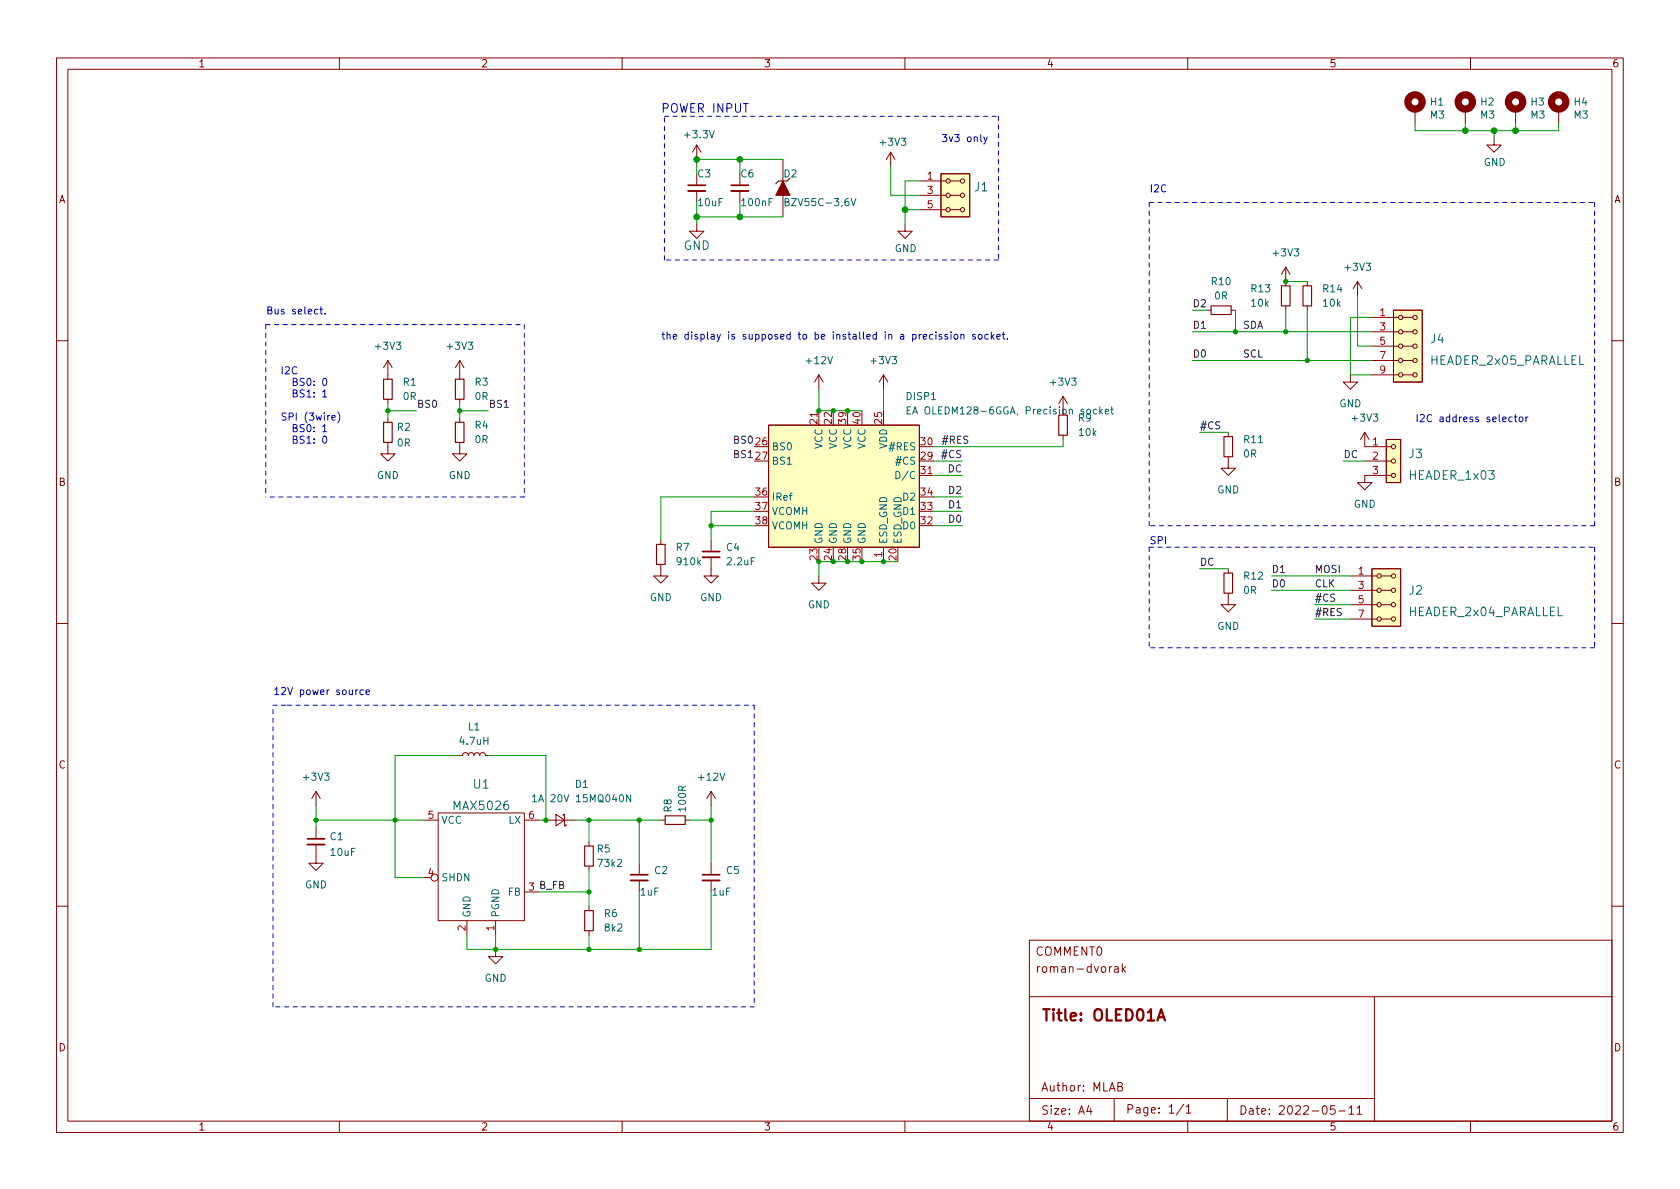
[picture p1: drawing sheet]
<svg xmlns="http://www.w3.org/2000/svg" width="297mm" height="210mm" viewBox="0 0 297 210" stroke-linecap="round" stroke-linejoin="round" font-family="sans-serif">
<g fill="none" stroke="#840000" stroke-width=".18">
<path d="M10 10.2h277v190.1h-277zM12 12.2h273v186.1h-273zM60 10.2v2M110 10.2v2M160 10.2v2M210 10.2v2M250.2 19.3v2.5M259.1 19.3v2.5M260 10.2v2M268 19.3v2.5M275.6 19.3v2.5M123.2 39.6v1.3h1.3l-1.3 1.3-1.3-1.3h1.3"/>
<path d="M123.2 25.6l-.8 1.3M123.2 25.6v2.6M123.2 30.7v2.1M123.2 33.8v2M123.2 25.6l.8 1.3M130.8 30.7v2.1M130.8 33.8v2M138.4 28.2v3.8M138.4 34.5v3.8M157.5 26.9l-.8 1.3M157.5 26.9v2.6M157.5 26.9l.7 1.3"/>
<path d="M160 39.6v1.3h1.3l-1.3 1.3-1.3-1.3h1.3M162.6 37.1h4.7M162.6 34.5h4.7M162.6 32h4.7M166.4 30.7h5v7.6h-5zM168 37.1h1.8M168 34.5h1.8M168 32h1.8M264.2 24.4v1.2h1.2l-1.2 1.3-1.3-1.3h1.3M213.4 54.9h.7M217.7 54.9h.7M227.3 47.2v3.3"/>
<path d="M227.3 54.1v.8M227.3 47.2l-.7 1.3M227.3 47.2l.8 1.3M231.1 49.8v.7M231.1 54.1v.8M240 49.8l-.7 1.2M240 49.8v2.5M240 49.8l.8 1.2M242.6 58.7h4.7M242.6 56.1h4.7M246.4 54.9h5.1v12.7h-5.1zM248 58.7h1.8"/>
<path d="M248 56.1h1.8M10 60.2h2M68.6 78.2v2.1h1.2l-1.2 1.2-1.3-1.2h1.3M68.6 63.7v3.4M68.6 70.6v.8M68.6 73.9v.8M68.6 63.7l-.8 1.3M68.6 63.7l.7 1.3M81.3 78.2v2.1h1.2l-1.2 1.2-1.3-1.2h1.3M81.3 63.7v3.4M81.3 70.6v.8M81.3 73.9v.8"/>
<path d="M81.3 63.7l-.8 1.3M81.3 63.7l.7 1.3M135.9 75.2h26.7v21.6h-26.7zM144.8 66.3l-.8 1.3M144.8 66.3v2.5M144.8 72.6v2.6M144.8 66.3l.7 1.3M156.2 66.3l-.8 1.3M156.2 66.3v2.5M156.2 66.3l.8 1.3M188 70.1v2.5M188 77v.7"/>
<path d="M188 70.1l-.8 1.3M188 70.1l.7 1.3M217.2 76.4v.8M238.8 66.3v1.3h1.2l-1.2 1.2-1.3-1.2h1.3M241.3 76.4v2.6h4.7M241.3 76.4l-.8 1.3M241.3 76.4l.8 1.3M242.6 66.3h4.7M242.6 63.7h4.7M242.6 61.2h4.7M245.1 77.7h2.5v7.6h-2.5zM248 66.3h1.8"/>
<path d="M248 63.7h1.8M248 61.2h1.8M285 60.2h2M116.8 99.8v2h1.3l-1.3 1.3-1.2-1.3h1.2M116.8 95.5v.8M125.7 98.5v3.3h1.3l-1.3 1.3-1.2-1.3h1.2M125.7 95.5v2M156.2 96.8v2.5M162.6 84.1h2.5M217.2 80.8v2h1.2l-1.2 1.3-1.3-1.3h1.3M241.3 81.5h4.7M246 84.1h-4.7v1.2h1.3l-1.3 1.3-1.3-1.3h1.3"/>
<path d="M10 110.2h2M144.8 101.8v1.3h1.2l-1.2 1.3-1.3-1.3h1.3M217.2 104.9v2h1.2l-1.2 1.3-1.3-1.3h1.3M217.2 100.6v.7M238.8 109.5h4.7M238.8 106.9h4.7M238.8 104.4h4.7M238.8 101.8h4.7M242.6 100.6h5v10.1h-5zM244.2 109.5h1.8M244.2 106.9h1.8M244.2 104.4h1.8"/>
<path d="M244.2 101.8h1.8M285 110.2h2M55.9 139.9l-.8 1.3M55.9 139.9v2.6M55.9 139.9l.7 1.3M81.3 133.6h.5l.1-.4 .4-.1 .4 .1 .1 .4 .1-.3 .3-.2 .4 .1 .2 .4 .2-.4 .5-.1 .2 .2 .1 .3 .2-.4 .3-.1 .4 .1 .2 .4h.5M125.7 139.9v2.6M125.7 139.9l-.7 1.3M125.7 139.9l.8 1.3M55.9 149.3v3.3h1.2l-1.2 1.3-1.3-1.3h1.3M55.9 146.3v2M74.9 145h2.6"/>
<path d="M74.9 155.2h1.3M77.5 143.8h15.2v19h-15.2zM92.7 145h2.5M92.7 157.7h2.5M96.5 145h5.1M98.3 144l1.5 1-1.5 1zM99.6 144.3v-.3h.2v2h.3v-.2M104.1 148.8v.8M104.1 153.2v.7M113 152.6v2.1M113 155.7v2M116.8 145h.8"/>
<path d="M121.2 145h.7M125.7 152.6v2.1M125.7 155.7v2M10 160.2h2M82.5 162.8v2.5M87.6 167.9v1.3h1.3l-1.3 1.2-1.2-1.2h1.2M87.6 162.8v2.5M104.1 160.3v.7M104.1 164.6v.7M182 166.3h103v32h-103zM182 176.3h103M197.1 171h.5l.1 .9"/>
<path d="M197.7 171.3l-.5 .1a.29 .29 0 0 0-.2 .2 .29 .29 0 0 0 .2 .3h.5M198.4 170.4v1.5M198.6 171.4l.4 .5M199 170.9l-.6 .6M243 176.3v22M285 160.2h2M60 198.3v2M110 198.3v2M160 198.3v2M182 194.3h61M192.5 195.5l-.4 1h1M192.9 196v1"/>
<path d="M197 194.3v4M197.6 192.1h.7l.1-.2-.1-.4-.7-.1v1.5h.6l.3-.3a.39 .39 0 0 0-.4-.5M209.3 195.3l-1.3 1.9M209.7 195.8l.4-.5v1.5M209.7 196.8h.9M210 198.3v2M217 194.3v4M236 195.5h-.7l-.1 .7 .2-.1 .5 .1 .2 .2-.1 .5-.2 .1-.6-.1M236.7 196.5h1.2M238.5 196l.4-.5v1.5M238.5 197h.9M239.9 196l.5-.5v1.5"/>
<path d="M239.9 197h.9M260 198.3v2M261 198.3h.1"/>
<circle cx="167.6" cy="34.5" r=".38"/>
<circle cx="167.6" cy="37.1" r=".38"/>
<circle cx="167.6" cy="32" r=".38"/>
<circle cx="170.2" cy="32" r=".38"/>
<circle cx="170.2" cy="34.5" r=".38"/>
<circle cx="170.2" cy="37.1" r=".38"/>
<circle cx="247.7" cy="58.7" r=".38"/>
<circle cx="247.7" cy="56.1" r=".38"/>
<circle cx="250.2" cy="58.7" r=".38"/>
<circle cx="250.2" cy="56.1" r=".38"/>
<circle cx="246.4" cy="79" r=".38"/>
<circle cx="247.7" cy="63.7" r=".38"/>
<circle cx="247.7" cy="61.2" r=".38"/>
<circle cx="247.7" cy="66.3" r=".38"/>
<circle cx="250.2" cy="63.7" r=".38"/>
<circle cx="250.2" cy="61.2" r=".38"/>
<circle cx="250.2" cy="66.3" r=".38"/>
<circle cx="246.4" cy="84.1" r=".38"/>
<circle cx="246.4" cy="81.5" r=".38"/>
<circle cx="243.8" cy="109.5" r=".38"/>
<circle cx="243.8" cy="104.4" r=".38"/>
<circle cx="243.8" cy="106.9" r=".38"/>
<circle cx="243.8" cy="101.8" r=".38"/>
<circle cx="246.4" cy="106.9" r=".38"/>
<circle cx="246.4" cy="104.4" r=".38"/>
<circle cx="246.4" cy="109.5" r=".38"/>
<circle cx="246.4" cy="101.8" r=".38"/>
<circle cx="76.8" cy="155.2" r=".63"/>
</g>
<path d="M204.8 179.9h1M204.6 180.5l.7-2 .7 2" fill="none" stroke="#840000" stroke-width=".4"/>
<g fill="none" stroke="#840000" stroke-width=".2">
<path d="M139.7 31.5l-.5 .5h-1.5l-.5 .5M214.1 54.1h3.6v1.5h-3.6zM226.6 50.5h1.5v3.6h-1.5zM230.4 50.5h1.5v3.6h-1.5zM67.8 67.1h1.5v3.5h-1.5zM67.8 74.7h1.5v3.5h-1.5zM80.5 67.1h1.5v3.5h-1.5zM80.5 74.7h1.5v3.5h-1.5zM187.2 73.4h1.5v3.6h-1.5zM216.4 77.2h1.5v3.6h-1.5zM116.1 96.3h1.5v3.5h-1.5zM216.4 101.3h1.5v3.6h-1.5z"/>
<path d="M103.4 149.6h1.5v3.6h-1.5zM117.6 144.3h3.6v1.5h-3.6zM103.4 161h1.5v3.6h-1.5z"/>
</g>
<g fill="#ffffc2" stroke="#ffffc2" stroke-width=".18">
<path d="M245.1 77.7h2.5v7.6h-2.5z"/>
<path d="M166.4 30.7h5v7.6h-5z"/>
<path d="M242.6 100.6h5v10.1h-5z"/>
<path d="M135.9 75.2h26.7v21.6h-26.7z"/>
<path d="M246.4 54.9h5.1v12.7h-5.1z"/>
</g>
<path d="M138.4 32l1.3 2.5h-2.5z" fill="#840000" stroke="#840000" stroke-width=".18"/>
<g fill="none" stroke="#006464" stroke-width=".18">
<path d="M138.8 35.7h.6l.1-.2-.1-.3-.6-.1v1.3h.5l.2-.1v-.3l-.3-.3M150.5 35.1l.4 1.3 .4-1.3M160.4 72.5h.4M161 71.9h-.6v1.3h.6M161.4 73.2l.4-1.3 .4 1.3M161.5 72.8h.6M194.4 71.9v1.3M194.6 72.7l.3 .5M194.9 72.4l-.5 .4M195.4 72.8l.6-.1v-.3h-.4l-.2 .1 .1 .7h.5M196.4 72.4h.5M196.6 71.9v1.1l.3 .2"/>
<path d="M158.4 83.4a.64 .64 0 0 1 .7 .6 .64 .64 0 0 1-.7 .6zM94.2 140.9l.3-.4v1.3M94.2 141.8h.7M111.5 140.5v1.3l-.7-1.3v1.3"/>
</g>
<path d="M121.7 33.8h3M129.3 33.8h3M124.2 98.5h3.1M54.4 149.3h3M111.5 155.7h3.1M124.2 155.7h3.1" fill="none" stroke="#840000" stroke-width=".33"/>
<path d="M121.7 32.8h3M129.3 32.8h3M124.2 97.5h3.1M54.4 148.3h3M111.5 154.7h3.1M124.2 154.7h3.1" fill="none" stroke="#840000" stroke-width=".3"/>
<g fill="none" stroke="#840000" stroke-width="1.3">
<circle cx="250.2" cy="18" r="1.27"/>
<circle cx="259.1" cy="18" r="1.27"/>
<circle cx="268" cy="18" r="1.27"/>
<circle cx="275.6" cy="18" r="1.27"/>
</g>
<g fill="none" stroke="#0000c2" stroke-width=".18">
<path d="M173.4 23.8v1.1l.2 .1M173.9 24.2l.3 .8M174.6 24.2l-.5 1.2-.2 .1M56.2 54.7h-.4l-.2 .2 .1 .6h.5M56.6 54.7h.4M56.7 54.3v1l.3 .2M57.5 55.4v.1M165.5 58.7v.1M165.5 59.1v.9M166.5 59.2l-.3-.1-.2 .2 .1 .2 .4 .1v.3h-.5M167.5 59.2l-.3-.1-.1 .2v.2l.4 .1v.3h-.4M168.1 58.7v.1"/>
<path d="M168.1 59.1v.9M168.8 59.2l.3-.1 .2 .3v.3l-.2 .3-.3-.1-.1-.2zM169.9 59.2l.2-.1 .3 .1v.8M169.9 59.1v.9M172.4 59.2l-.3-.1-.2 .2 .1 .2 .4 .1v.3h-.5M173.1 59.2l.3-.1 .2 .3v.3l-.2 .3-.3-.1-.1-.2zM174.7 59.2l-.3-.1-.3 .3 .1 .5h.5M175.3 58.7v1.3M175.4 59.5l.4 .5M175.8 59.1l-.5 .5M176.2 59.5l.6-.1v-.2l-.4-.1-.2 .2 .1 .6h.5M177.2 59.1h.5"/>
<path d="M177.4 58.7v1.1l.3 .2M178.1 59.9v.1M57 69.3l.4-.4v1.3M57 75.4l.4-.3v1.2M57 70.2h.8M57 76.3h.8M57.2 67l.1-.1a.68 .68 0 0 1 .5 .6 .68 .68 0 0 1-.5 .7l-.1-.2-.2-.3zM57.2 77.2l.1-.1a.68 .68 0 0 1 .5 .7 .68 .68 0 0 1-.5 .6l-.1-.1-.2-.4zM58.7 73.9l.6-.1-.1-.3h-.3l-.2 .1v.6h.5M59.7 72.8a1.46 1.46 0 0 1 0 2M267.4 73.8l-.4-.1-.2 .3 .1 .5h.5M267.7 73.7h.5"/>
<path d="M267.9 73.3v1.1l.3 .2M268.7 73.9l.1-.2 .4 .2 .1 .4-.2 .2-.3 .1-.1-.1zM269.8 73.7v.9M270.2 73.7l-.4 .3M63.3 122l-.4 .2M64.2 122.1l-.3-.1-.3 .2 .2 .6h.4M64.7 122.4l.6-.1v-.2l-.4-.1-.2 .2 .1 .6h.5"/>
</g>
<g fill="none" stroke="#0000c2" stroke-width=".18" stroke-dasharray=".8 .8">
<path d="M117.5 20.6h59M176.5 20.6v25.4M203.2 35.8v57.2M203.2 35.8h78.7M281.9 35.8v57.2M47 57.4v30.5M47 57.4h45.7M92.7 57.4v30.5M117.5 46v-25.4M176.5 46h-59M92.7 87.9h-45.7M203.2 96.8v17.7"/>
<path d="M203.2 96.8h78.7M281.9 96.8v17.7M281.9 93h-78.7M281.9 114.5h-78.7M48.3 124.7h2.5M50.8 124.7h82.5M133.3 124.7v53.3M48.3 178v-53.3M133.3 178h-85"/>
</g>
<g fill="none" stroke="#009600" stroke-width=".18">
<path d="M123.2 38.3h15.2M123.2 35.8v3.8M130.8 28.2v2.5M130.8 35.8v2.5M138.4 28.2h-15.2v2.5M157.5 29.5v5h5.1M160 37.1h2.6M162.6 32h-2.6v7.6M250.2 21.8v1.3h25.4v-1.3M259.1 21.8v1.3M264.2 23.1v1.3M268 21.8v1.3"/>
<path d="M210.8 58.7h31.8M218.4 54.9v3.8M227.3 49.8h3.8M227.3 54.9v3.8M231.1 54.9v8.8M240 52.3v8.9h2.6M242.6 56.1h-3.8v10.2h3.8M68.6 72.6h5.1M68.6 71.4v2.5M81.3 72.6h5.1M81.3 71.4v2.5M144.8 68.8v3.8h7.6"/>
<path d="M156.2 68.8v3.8M188 77.7v1.3h-22.9M210.8 63.7h31.8M212.1 76.4h5.1M125.7 93h7.6M133.3 90.4h-7.6v5.1M133.3 87.9h-16.5v7.6M158.7 99.3h-13.9v2.5M165.1 93h5.1M165.1 84.1h5.1M165.1 87.9h5.1M165.1 90.4h5.1"/>
<path d="M165.1 81.5h5.1M237.5 81.5h3.8M212.1 100.6h5.1M224.8 104.4h14M224.8 101.8h14M232.4 109.5h6.4M232.4 106.9h6.4M81.3 133.6h-11.5v21.6h5.1M86.4 133.6h10.1v11.4h-1.3M55.9 145h19M55.9 142.5v3.8M95.2 157.7h8.9"/>
<path d="M101.6 145h15.2M104.1 145v3.8M104.1 153.9v6.4M113 145v7.6M113 157.7v10.2M121.9 145h3.8M125.7 142.5v10.1M125.7 157.7v10.2h-43.2v-2.6M87.6 165.3v2.6M104.1 165.3v2.6"/>
</g>
<g fill="#009600" stroke="#009600" stroke-width=".18">
<circle cx="87.6" cy="167.9" r=".38"/>
<circle cx="96.5" cy="145" r=".38"/>
<circle cx="149.9" cy="99.3" r=".38"/>
<circle cx="144.8" cy="99.3" r=".38"/>
<circle cx="147.3" cy="99.3" r=".38"/>
<circle cx="125.7" cy="93" r=".38"/>
<circle cx="149.9" cy="72.6" r=".38"/>
<circle cx="156.2" cy="99.3" r=".38"/>
<circle cx="152.4" cy="99.3" r=".38"/>
<circle cx="130.8" cy="38.3" r=".51"/>
<circle cx="123.2" cy="38.3" r=".51"/>
<circle cx="123.2" cy="28.2" r=".51"/>
<circle cx="55.9" cy="145" r=".38"/>
<circle cx="68.6" cy="72.6" r=".38"/>
<circle cx="69.9" cy="145" r=".38"/>
<circle cx="81.3" cy="72.6" r=".38"/>
<circle cx="113" cy="145" r=".38"/>
<circle cx="104.1" cy="145" r=".38"/>
<circle cx="113" cy="167.9" r=".38"/>
<circle cx="104.1" cy="157.7" r=".38"/>
<circle cx="125.7" cy="145" r=".38"/>
<circle cx="104.1" cy="167.9" r=".38"/>
<circle cx="160" cy="37.1" r=".51"/>
<circle cx="130.8" cy="28.2" r=".51"/>
<circle cx="144.8" cy="72.6" r=".38"/>
<circle cx="147.3" cy="72.6" r=".38"/>
<circle cx="227.3" cy="49.8" r=".38"/>
<circle cx="231.1" cy="63.7" r=".38"/>
<circle cx="264.2" cy="23.1" r=".51"/>
<circle cx="259.1" cy="23.1" r=".51"/>
<circle cx="268" cy="23.1" r=".51"/>
<circle cx="227.3" cy="58.7" r=".38"/>
<circle cx="218.4" cy="58.7" r=".38"/>
</g>
<text font-size="2.8" fill="#840000" x="184" y="180.6">Title: OLED01A</text>
<text font-size="2.1" fill="#0000c2" x="116.8" y="19.9">POWER INPUT</text>
<g font-size="2.1" fill="#006464">
<text x="172.3" y="33.8">J1</text>
<text x="120.8" y="44.2">GND</text>
<text x="252.8" y="64.5">HEADER_2x05_PARALLEL</text>
<text x="253" y="60.7">J4</text>
<text x="249.1" y="81">J3</text>
<text x="249.3" y="84.8">HEADER_1x03</text>
<text x="249.1" y="105.2">J2</text>
<text x="249" y="109">HEADER_2x04_PARALLEL</text>
<text x="80.4" y="143.3">MAX5026</text>
<text x="83.7" y="139.4">U1</text>
</g>
<g font-size="2.1" fill="#840000">
<text x="183" y="169">COMMENT0</text>
<text x="183" y="172">roman-dvorak</text>
<text x="184" y="193">Author: MLAB</text>
<text x="184" y="197.1">Size: A4</text>
<text x="199" y="196.9">Page: 1/1</text>
<text x="219" y="197.1">Date: 2022-05-11</text>
</g>
<g font-size="1.8" fill="#840000">
<text x="35" y="11.9">1</text>
<text x="85" y="11.9">2</text>
<text x="135" y="11.9">3</text>
<text x="185" y="11.9">4</text>
<text x="235" y="11.9">5</text>
<text x="285" y="11.9">6</text>
<text x="10.3" y="35.9">A</text>
<text x="285.3" y="35.9">A</text>
<text x="162.1" y="73.3">EA OLEDM128-6GGA, Precision socket</text>
<text x="10.3" y="85.9">B</text>
<text x="285.3" y="85.9">B</text>
<text x="10.3" y="135.9">C</text>
<text x="285.3" y="135.9">C</text>
<text x="10.3" y="185.9">D</text>
<text x="285.3" y="185.9">D</text>
<text x="35" y="199.9">1</text>
<text x="85" y="199.9">2</text>
<text x="135" y="199.9">3</text>
<text x="185" y="199.9">4</text>
<text x="235" y="199.9">5</text>
<text x="285" y="199.9">6</text>
</g>
<g font-size="1.8" fill="#006464">
<text x="252.9" y="21">M3</text>
<text x="252.9" y="18.7">H1</text>
<text x="261.8" y="21">M3</text>
<text x="261.8" y="18.7">H2</text>
<text x="270.7" y="21">M3</text>
<text x="270.7" y="18.7">H3</text>
<text x="278.3" y="21">M3</text>
<text x="278.3" y="18.7">H4</text>
<text x="121.2" y="24.4">+3.3V</text>
<text x="155.8" y="25.8">+3V3</text>
<text x="262.3" y="29.3">GND</text>
<text x="123.4" y="31.4">C3</text>
<text x="131" y="31.4">C6</text>
<text x="138.6" y="31.4">D2</text>
<text x="123.5" y="36.4">10uF</text>
<text x="131.3" y="36.4">100nF</text>
<text x="139.5" y="36.4">BZV55C-3,6V</text>
<text x="158.2" y="44.6">GND</text>
<text x="225.2" y="45.3">+3V3</text>
<text x="237.9" y="47.9">+3V3</text>
<text x="214.3" y="50.4">R10</text>
<text x="214.8" y="53">0R</text>
<text x="221.3" y="51.7">R13</text>
<text x="234" y="51.7">R14</text>
<text x="221.3" y="54.2">10k</text>
<text x="234" y="54.2">10k</text>
<text x="66.5" y="61.8">+3V3</text>
<text x="79.2" y="61.8">+3V3</text>
<text x="142.7" y="64.4">+12V</text>
<text x="154.1" y="64.4">+3V3</text>
<text x="71.3" y="68.2">R1</text>
<text x="71.3" y="70.7">0R</text>
<text x="84" y="68.2">R3</text>
<text x="84" y="70.7">0R</text>
<text x="160.3" y="70.7">DISP1</text>
<text x="185.9" y="68.2">+3V3</text>
<text x="70.3" y="76.2">R2</text>
<text x="84" y="75.8">R4</text>
<text x="190.7" y="74.5">R9</text>
<text x="190.8" y="77.1">10k</text>
<text x="236.8" y="72">GND</text>
<text x="239.2" y="74.5">+3V3</text>
<text x="70.3" y="78.9">0R</text>
<text x="84" y="78.4">0R</text>
<text x="136.4" y="79.6">BS0</text>
<text x="136.4" y="82.2">BS1</text>
<text x="145.4" y="79.4" transform="rotate(-90 145.4 79.4)">VCC</text>
<text x="148" y="79.4" transform="rotate(-90 148 79.4)">VCC</text>
<text x="150.5" y="79.4" transform="rotate(-90 150.5 79.4)">VCC</text>
<text x="153" y="79.4" transform="rotate(-90 153 79.4)">VCC</text>
<text x="156.8" y="79.4" transform="rotate(-90 156.8 79.4)">VDD</text>
<text x="157.4" y="79.6">#RES</text>
<text x="158.6" y="82.2">#CS</text>
<text x="219.9" y="80.9">0R</text>
<text x="220" y="78.4">R11</text>
<text x="66.6" y="84.7">GND</text>
<text x="79.3" y="84.7">GND</text>
<text x="136.4" y="88.5">IRef</text>
<text x="159" y="84.7">D/C</text>
<text x="159.8" y="88.5">D2</text>
<text x="215.2" y="87.2">GND</text>
<text x="239.3" y="89.8">GND</text>
<text x="136.4" y="91.1">VCOMH</text>
<text x="136.4" y="93.6">VCOMH</text>
<text x="159.8" y="93.6">D0</text>
<text x="159.8" y="91.1">D1</text>
<text x="119.6" y="97.4">R7</text>
<text x="119.8" y="99.9">910k</text>
<text x="128.5" y="97.4">C4</text>
<text x="128.7" y="99.9">2.2uF</text>
<text x="145.4" y="96.3" transform="rotate(-90 145.4 96.3)">GND</text>
<text x="148" y="96.3" transform="rotate(-90 148 96.3)">GND</text>
<text x="150.5" y="96.3" transform="rotate(-90 150.5 96.3)">GND</text>
<text x="153" y="96.3" transform="rotate(-90 153 96.3)">GND</text>
<text x="156.8" y="96.3" transform="rotate(-90 156.8 96.3)">ESD_GND</text>
<text x="159.4" y="96.3" transform="rotate(-90 159.4 96.3)">ESD_GND</text>
<text x="114.9" y="106.3">GND</text>
<text x="123.8" y="106.3">GND</text>
<text x="142.8" y="107.6">GND</text>
<text x="219.9" y="105">0R</text>
<text x="220" y="102.5">R12</text>
<text x="215.2" y="111.4">GND</text>
<text x="81.4" y="131.7">4.7uH</text>
<text x="82.8" y="129.2">L1</text>
<text x="53.8" y="138">+3V3</text>
<text x="95.2" y="141.9">1A 20V 15MQ040N</text>
<text x="101.7" y="139.3">D1</text>
<text x="118.7" y="143.6" transform="rotate(-90 118.7 143.6)">R8</text>
<text x="121.3" y="143.3" transform="rotate(-90 121.3 143.3)">100R</text>
<text x="123.6" y="138">+12V</text>
<text x="58.4" y="148.6">C1</text>
<text x="78" y="145.7">VCC</text>
<text x="89.9" y="145.7">LX</text>
<text x="58.5" y="151.3">10uF</text>
<text x="78" y="155.8">SHDN</text>
<text x="105.6" y="150.7">R5</text>
<text x="105.9" y="153.3">73k2</text>
<text x="115.8" y="154.6">C2</text>
<text x="128.5" y="154.6">C5</text>
<text x="53.9" y="157.1">GND</text>
<text x="89.8" y="158.4">FB</text>
<text x="113.3" y="158.4">1uF</text>
<text x="126" y="158.4">1uF</text>
<text x="83.2" y="162.3" transform="rotate(-90 83.2 162.3)">GND</text>
<text x="88.3" y="162.3" transform="rotate(-90 88.3 162.3)">PGND</text>
<text x="106.9" y="162.2">R6</text>
<text x="107" y="164.7">8k2</text>
<text x="85.7" y="173.6">GND</text>
</g>
<g font-size="1.8" fill="#0000c2">
<text x="166.4" y="25.1">3v3 only</text>
<text x="203.2" y="34">I2C</text>
<text x="47" y="55.6">Bus select.</text>
<text x="116.8" y="60">the display is supposed to be installed in a precission socket.</text>
<text x="49.5" y="66.2">I2C</text>
<text x="50.5" y="68.2">BS0: 0</text>
<text x="50.5" y="70.3">BS1: 1</text>
<text x="49.5" y="74.4">SPI (3wire)</text>
<text x="50.5" y="76.4">BS0: 1</text>
<text x="250.2" y="74.6">I2C address selector</text>
<text x="50.5" y="78.4">BS1: 0</text>
<text x="203.2" y="96.2">SPI</text>
<text x="48.3" y="122.9">12V power source</text>
</g>
<g font-size="1.8" fill="#a90000">
<text x="164" y="31.7">1</text>
<text x="164" y="34.3">3</text>
<text x="164" y="36.8">5</text>
<text x="244" y="55.9">1</text>
<text x="244" y="58.4">3</text>
<text x="244" y="61">5</text>
<text x="244" y="63.5">7</text>
<text x="244" y="66">9</text>
<text x="144.5" y="74.9" transform="rotate(-90 144.5 74.9)">21</text>
<text x="147.1" y="74.9" transform="rotate(-90 147.1 74.9)">22</text>
<text x="149.6" y="74.9" transform="rotate(-90 149.6 74.9)">39</text>
<text x="152.1" y="74.9" transform="rotate(-90 152.1 74.9)">40</text>
<text x="156" y="74.9" transform="rotate(-90 156 74.9)">25</text>
<text x="133.6" y="78.7">26</text>
<text x="133.6" y="81.3">27</text>
<text x="162.8" y="81.3">29</text>
<text x="162.8" y="78.7">30</text>
<text x="162.8" y="83.8">31</text>
<text x="242.7" y="78.7">1</text>
<text x="242.7" y="81.3">2</text>
<text x="242.7" y="83.8">3</text>
<text x="133.6" y="87.6">36</text>
<text x="162.8" y="87.6">34</text>
<text x="133.6" y="90.2">37</text>
<text x="133.6" y="92.7">38</text>
<text x="162.8" y="92.7">32</text>
<text x="162.8" y="90.2">33</text>
<text x="144.5" y="99" transform="rotate(-90 144.5 99)">23</text>
<text x="147.1" y="99" transform="rotate(-90 147.1 99)">24</text>
<text x="149.6" y="99" transform="rotate(-90 149.6 99)">28</text>
<text x="152.1" y="99" transform="rotate(-90 152.1 99)">35</text>
<text x="156" y="98.5" transform="rotate(-90 156 98.5)">1</text>
<text x="158.5" y="99" transform="rotate(-90 158.5 99)">20</text>
<text x="240.2" y="101.6">1</text>
<text x="240.2" y="104.1">3</text>
<text x="240.2" y="106.7">5</text>
<text x="240.2" y="109.2">7</text>
<text x="75.7" y="144.8">5</text>
<text x="93.5" y="144.8">6</text>
<text x="75.7" y="154.9">4</text>
<text x="82.3" y="164.6" transform="rotate(-90 82.3 164.6)">2</text>
<text x="87.4" y="164.6" transform="rotate(-90 87.4 164.6)">1</text>
</g>
<text font-size="1.8" fill="#009600" x="210.8" y="54.3">D2</text>
<g font-size="1.8" fill="#0f0f0f">
<text x="210.8" y="58.1">D1</text>
<text x="219.7" y="58.1">SDA</text>
<text x="210.8" y="63.2">D0</text>
<text x="219.7" y="63.2">SCL</text>
<text x="73.7" y="72.1">BS0</text>
<text x="86.4" y="72.1">BS1</text>
<text x="212.1" y="75.9">#CS</text>
<text x="129.9" y="81">BS1</text>
<text x="129.9" y="78.4">BS0</text>
<text x="166.7" y="81">#CS</text>
<text x="166.8" y="78.4">#RES</text>
<text x="167.6" y="83.5">DC</text>
<text x="237.5" y="81">DC</text>
<text x="167.9" y="87.3">D2</text>
<text x="167.9" y="89.9">D1</text>
<text x="167.9" y="92.4">D0</text>
<text x="212.1" y="100">DC</text>
<text x="224.8" y="101.3">D1</text>
<text x="232.4" y="101.3">MOSI</text>
<text x="224.8" y="103.8">D0</text>
<text x="232.4" y="103.8">CLK</text>
<text x="232.4" y="106.4">#CS</text>
<text x="232.4" y="108.9">#RES</text>
<text x="93.5" y="157.5">3 B_FB</text>
</g>
</svg>
